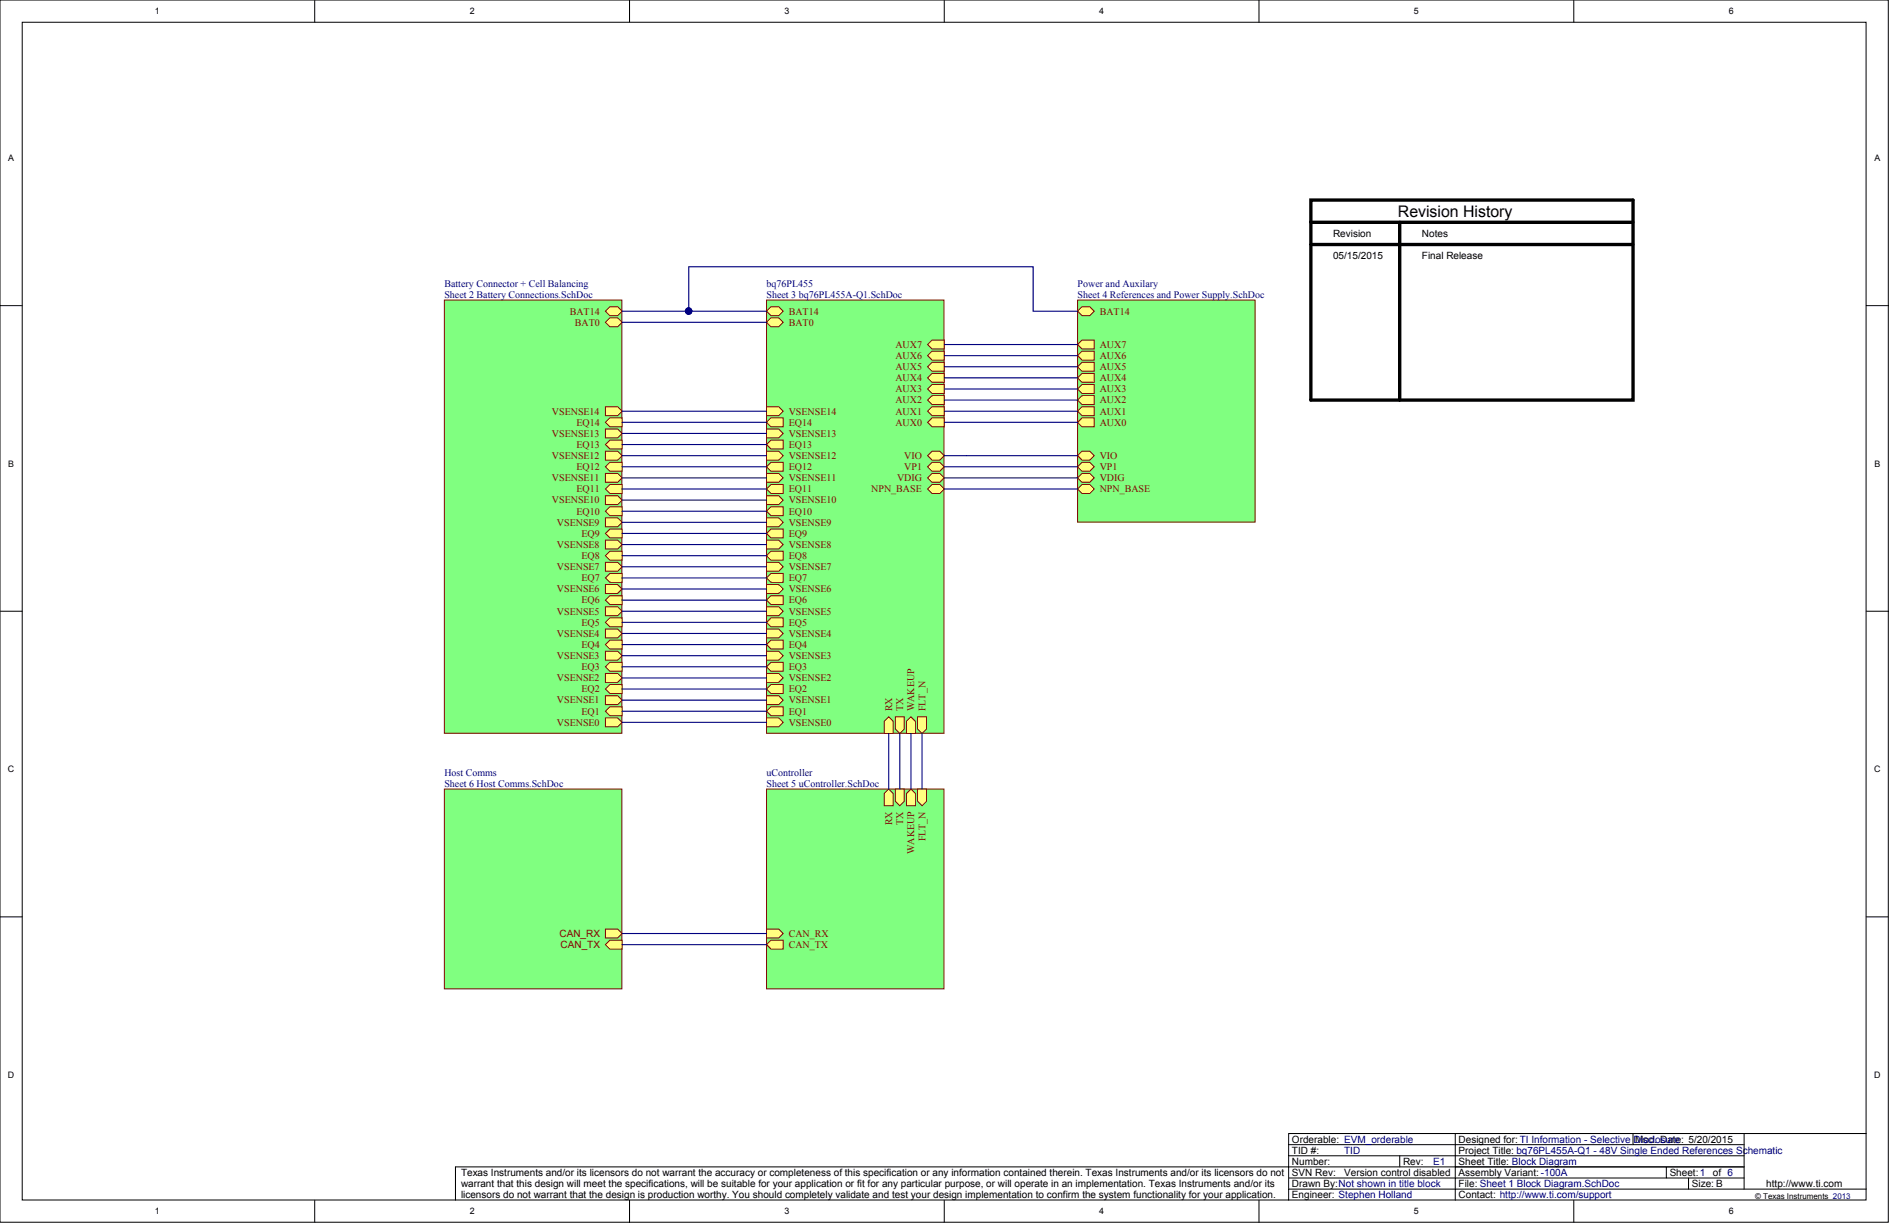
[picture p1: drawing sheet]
<svg xmlns="http://www.w3.org/2000/svg" width="431mm" height="279mm" viewBox="0 0 431 279" stroke-linecap="round" stroke-linejoin="round" font-family="sans-serif">
<g fill="#fff" stroke="#000" stroke-width=".23">
<path d="M0 0h431.1v279h-431.1z"/>
<path d="M5.1 5.1h420.9v268.8h-420.9z"/>
</g>
<g fill="none" stroke="#000" stroke-width=".23">
<path d="M71.8 0v5.1M143.7 0v5.1M215.6 0v5.1M287.4 0v5.1M359.3 0v5.1M0 69.8h5.1M426 69.8h5.1M0 139.5h5.1M426 139.5h5.1M0 209.3h5.1M426 209.3h5.1M332.2 258.8h-38v15.2"/>
<path d="M372.8 258.8v2.5M398.1 258.8v12.6M426 258.8h-93.8v15.2M71.8 274v5M143.7 274v5M215.6 274v5M287.4 274v5M294.2 271.4h131.8M294.2 268.9h103.9M294.2 263.8h103.9M294.2 261.3h103.9M319.5 263.8v2.6"/>
<path d="M359.3 274v5M380.4 266.4v2.5M385.5 268.9v2.5M398.1 266.4h-294.1v7.6"/>
</g>
<path d="M299.2 45.7h73.6v45.6h-73.6zM299.2 50.7h73.6M299.2 55.8h73.6M319.5 50.7v40.6" fill="none" stroke="#000" stroke-width=".76"/>
<path d="M175 68.5h40.5v98.9h-40.5z" fill="#80ff80" stroke="#800000" stroke-width=".23"/>
<g fill="#ffff80" stroke="#800000" stroke-width=".23">
<path d="M176 72.6h1.8l1 1-1 1h-1.8l-1-1z" fill-rule="evenodd"/>
<path d="M176 70h1.8l1 1-1 1.1h-1.8l-1-1.1z" fill-rule="evenodd"/>
<path d="M176 161.3h2.8v2.1h-2.8l-1-1z" fill-rule="evenodd"/>
<path d="M176 95.4h2.8v2h-2.8l-1-1z" fill-rule="evenodd"/>
<path d="M175 163.9h2.8l1 1-1 1h-2.8z" fill-rule="evenodd"/>
<path d="M175 158.8h2.8l1 1-1 1h-2.8z" fill-rule="evenodd"/>
<path d="M175 153.7h2.8l1 1-1 1.1h-2.8z" fill-rule="evenodd"/>
<path d="M175 148.7h2.8l1 1-1 1h-2.8z" fill-rule="evenodd"/>
<path d="M175 143.6h2.8l1 1-1 1h-2.8z" fill-rule="evenodd"/>
<path d="M175 138.5h2.8l1 1-1 1h-2.8z" fill-rule="evenodd"/>
<path d="M175 133.4h2.8l1 1.1-1 1h-2.8z" fill-rule="evenodd"/>
<path d="M175 128.4h2.8l1 1-1 1h-2.8z" fill-rule="evenodd"/>
<path d="M175 123.3h2.8l1 1-1 1h-2.8z" fill-rule="evenodd"/>
<path d="M175 118.2h2.8l1 1-1 1h-2.8z" fill-rule="evenodd"/>
<path d="M175 113.1h2.8l1 1.1-1 1h-2.8z" fill-rule="evenodd"/>
<path d="M175 108.1h2.8l1 1-1 1h-2.8z" fill-rule="evenodd"/>
<path d="M175 103h2.8l1 1-1 1h-2.8z" fill-rule="evenodd"/>
<path d="M175 97.9h2.8l1 1-1 1.1h-2.8z" fill-rule="evenodd"/>
<path d="M175 92.9h2.8l1 1-1 1h-2.8z" fill-rule="evenodd"/>
<path d="M176 156.3h2.8v2h-2.8l-1-1z" fill-rule="evenodd"/>
<path d="M176 151.2h2.8v2h-2.8l-1-1z" fill-rule="evenodd"/>
<path d="M176 146.1h2.8v2.1h-2.8l-1-1.1z" fill-rule="evenodd"/>
<path d="M176 141h2.8v2.1h-2.8l-1-1z" fill-rule="evenodd"/>
<path d="M176 136h2.8v2h-2.8l-1-1z" fill-rule="evenodd"/>
<path d="M176 130.9h2.8v2h-2.8l-1-1z" fill-rule="evenodd"/>
<path d="M176 125.8h2.8v2.1h-2.8l-1-1.1z" fill-rule="evenodd"/>
<path d="M176 120.8h2.8v2h-2.8l-1-1z" fill-rule="evenodd"/>
<path d="M176 115.7h2.8v2h-2.8l-1-1z" fill-rule="evenodd"/>
<path d="M176 110.6h2.8v2h-2.8l-1-1z" fill-rule="evenodd"/>
<path d="M176 105.5h2.8v2.1h-2.8l-1-1.1z" fill-rule="evenodd"/>
<path d="M176 100.5h2.8v2h-2.8l-1-1z" fill-rule="evenodd"/>
<path d="M212.8 92.9h2.8v2h-2.8l-1-1z" fill-rule="evenodd"/>
<path d="M212.8 90.3h2.8v2h-2.8l-1-1z" fill-rule="evenodd"/>
<path d="M212.8 87.8h2.8v2h-2.8l-1-1z" fill-rule="evenodd"/>
<path d="M212.8 110.6h1.7l1.1 1-1.1 1h-1.7l-1-1z" fill-rule="evenodd"/>
<path d="M212.8 108.1h1.7l1.1 1-1.1 1h-1.7l-1-1z" fill-rule="evenodd"/>
<path d="M212.8 105.5h1.7l1.1 1-1.1 1.1h-1.7l-1-1.1z" fill-rule="evenodd"/>
<path d="M212.8 95.4h2.8v2h-2.8l-1-1z" fill-rule="evenodd"/>
<path d="M212.8 103h1.7l1.1 1-1.1 1h-1.7l-1-1z" fill-rule="evenodd"/>
<path d="M212.8 85.2h2.8v2.1h-2.8l-1-1z" fill-rule="evenodd"/>
<path d="M212.8 82.7h2.8v2h-2.8l-1-1z" fill-rule="evenodd"/>
<path d="M212.8 80.2h2.8v2h-2.8l-1-1z" fill-rule="evenodd"/>
<path d="M212.8 77.6h2.8v2.1h-2.8l-1-1.1z" fill-rule="evenodd"/>
<path d="M202.9 163.6l1 1v2.8h-2v-2.8z" fill-rule="evenodd"/>
<path d="M204.4 163.6h2v2.8l-1 1-1-1z" fill-rule="evenodd"/>
<path d="M207.9 163.6l1.1 1v2.8h-2.1v-2.8z" fill-rule="evenodd"/>
<path d="M209.5 163.6h2v2.8l-1 1-1-1z" fill-rule="evenodd"/>
</g>
<path d="M101.4 68.5h40.6v98.9h-40.6z" fill="#80ff80" stroke="#800000" stroke-width=".23"/>
<g fill="#ffff80" stroke="#800000" stroke-width=".23">
<path d="M138.2 92.9h2.8l1 1-1 1h-2.8z" fill-rule="evenodd"/>
<path d="M138.2 97.9h2.8l1 1-1 1.1h-2.8z" fill-rule="evenodd"/>
<path d="M138.2 103h2.8l1 1-1 1h-2.8z" fill-rule="evenodd"/>
<path d="M138.2 108.1h2.8l1 1-1 1h-2.8z" fill-rule="evenodd"/>
<path d="M138.2 113.1h2.8l1 1.1-1 1h-2.8z" fill-rule="evenodd"/>
<path d="M138.2 118.2h2.8l1 1-1 1h-2.8z" fill-rule="evenodd"/>
<path d="M138.2 123.3h2.8l1 1-1 1h-2.8z" fill-rule="evenodd"/>
<path d="M138.2 128.4h2.8l1 1-1 1h-2.8z" fill-rule="evenodd"/>
<path d="M138.2 133.4h2.8l1 1.1-1 1h-2.8z" fill-rule="evenodd"/>
<path d="M138.2 138.5h2.8l1 1-1 1h-2.8z" fill-rule="evenodd"/>
<path d="M138.2 143.6h2.8l1 1-1 1h-2.8z" fill-rule="evenodd"/>
<path d="M138.2 148.7h2.8l1 1-1 1h-2.8z" fill-rule="evenodd"/>
<path d="M138.2 153.7h2.8l1 1-1 1.1h-2.8z" fill-rule="evenodd"/>
<path d="M138.2 158.8h2.8l1 1-1 1h-2.8z" fill-rule="evenodd"/>
<path d="M138.2 163.9h2.8l1 1-1 1h-2.8z" fill-rule="evenodd"/>
<path d="M139.2 95.4h2.8v2h-2.8l-1-1z" fill-rule="evenodd"/>
<path d="M139.2 100.5h2.8v2h-2.8l-1-1z" fill-rule="evenodd"/>
<path d="M139.2 105.5h2.8v2.1h-2.8l-1-1.1z" fill-rule="evenodd"/>
<path d="M139.2 110.6h2.8v2h-2.8l-1-1z" fill-rule="evenodd"/>
<path d="M139.2 115.7h2.8v2h-2.8l-1-1z" fill-rule="evenodd"/>
<path d="M139.2 120.8h2.8v2h-2.8l-1-1z" fill-rule="evenodd"/>
<path d="M139.2 125.8h2.8v2.1h-2.8l-1-1.1z" fill-rule="evenodd"/>
<path d="M139.2 130.9h2.8v2h-2.8l-1-1z" fill-rule="evenodd"/>
<path d="M139.2 136h2.8v2h-2.8l-1-1z" fill-rule="evenodd"/>
<path d="M139.2 141h2.8v2.1h-2.8l-1-1z" fill-rule="evenodd"/>
<path d="M139.2 146.1h2.8v2.1h-2.8l-1-1.1z" fill-rule="evenodd"/>
<path d="M139.2 151.2h2.8v2h-2.8l-1-1z" fill-rule="evenodd"/>
<path d="M139.2 156.3h2.8v2h-2.8l-1-1z" fill-rule="evenodd"/>
<path d="M139.2 161.3h2.8v2.1h-2.8l-1-1z" fill-rule="evenodd"/>
<path d="M139.2 70h1.8l1 1-1 1.1h-1.8l-1-1.1z" fill-rule="evenodd"/>
<path d="M139.2 72.6h1.8l1 1-1 1h-1.8l-1-1z" fill-rule="evenodd"/>
</g>
<g fill="none" stroke="#000080" stroke-width=".25">
<path d="M142 93.9h33M142 96.4h33M142 98.9h33M142 101.5h33M142 104h33M142 106.5h33M142 109.1h33M142 111.6h33M142 114.2h33M142 116.7h33M142 119.2h33M142 121.8h33"/>
<path d="M142 124.3h33M142 126.8h33M142 129.4h33M142 131.9h33M142 134.5h33M142 137h33M142 139.5h33M142 142.1h33M142 144.6h33M142 147.1h33M142 149.7h33M142 152.2h33"/>
<path d="M142 154.7h33M142 157.3h33M142 159.8h33M142 162.4h33M142 164.9h33"/>
</g>
<path d="M246 68.5h40.5v50.7h-40.5z" fill="#80ff80" stroke="#800000" stroke-width=".23"/>
<g fill="#ffff80" stroke="#800000" stroke-width=".23">
<path d="M247 108.1h1.8l1 1-1 1h-1.8l-1-1z" fill-rule="evenodd"/>
<path d="M247 105.5h1.8l1 1-1 1.1h-1.8l-1-1.1z" fill-rule="evenodd"/>
<path d="M247 92.9h2.8v2h-2.8l-1-1z" fill-rule="evenodd"/>
<path d="M247 110.6h1.8l1 1-1 1h-1.8l-1-1z" fill-rule="evenodd"/>
<path d="M247 70h1.8l1 1-1 1.1h-1.8l-1-1.1z" fill-rule="evenodd"/>
<path d="M247 87.8h2.8v2h-2.8l-1-1z" fill-rule="evenodd"/>
<path d="M247 90.3h2.8v2h-2.8l-1-1z" fill-rule="evenodd"/>
<path d="M247 95.4h2.8v2h-2.8l-1-1z" fill-rule="evenodd"/>
<path d="M247 85.2h2.8v2.1h-2.8l-1-1z" fill-rule="evenodd"/>
<path d="M247 82.7h2.8v2h-2.8l-1-1z" fill-rule="evenodd"/>
<path d="M247 80.2h2.8v2h-2.8l-1-1z" fill-rule="evenodd"/>
<path d="M247 77.6h2.8v2.1h-2.8l-1-1.1z" fill-rule="evenodd"/>
<path d="M247 103h1.8l1 1-1 1h-1.8l-1-1z" fill-rule="evenodd"/>
</g>
<g fill="none" stroke="#000080" stroke-width=".25">
<path d="M142 71h33M142 73.6h33M157.2 71v-10.1h78.6v10.1h10.2M215.6 78.6h30.4M215.6 88.8h30.4M215.6 91.3h30.4M215.6 93.9h30.4M215.6 96.4h30.4M215.6 86.3h30.4M215.6 83.7h30.4M215.6 81.2h30.4M215.6 104h5"/>
<path d="M215.6 106.5h30.4M215.6 109.1h30.4M215.6 111.6h30.4"/>
</g>
<circle cx="157.2" cy="71" r=".74" fill="#000080" stroke="#000080" stroke-width=".23"/>
<path d="M175 180.1h40.5v45.6h-40.5z" fill="#80ff80" stroke="#800000" stroke-width=".23"/>
<g fill="#ffff80" stroke="#800000" stroke-width=".23">
<path d="M202.9 180.1l1 1v2.8h-2v-2.8z" fill-rule="evenodd"/>
<path d="M204.4 180.1h2v2.8l-1 1-1-1z" fill-rule="evenodd"/>
<path d="M175 212.1h2.8l1 1-1 1h-2.8z" fill-rule="evenodd"/>
<path d="M176 214.6h2.8v2h-2.8l-1-1z" fill-rule="evenodd"/>
<path d="M207.9 180.1l1.1 1v2.8h-2.1v-2.8z" fill-rule="evenodd"/>
<path d="M209.5 180.1h2v2.8l-1 1-1-1z" fill-rule="evenodd"/>
</g>
<path d="M101.4 180.1h40.6v45.6h-40.6z" fill="#80ff80" stroke="#800000" stroke-width=".23"/>
<g fill="#ffff80" stroke="#800000" stroke-width=".23">
<path d="M139.2 214.6h2.8v2h-2.8l-1-1z" fill-rule="evenodd"/>
<path d="M138.2 212.1h2.8l1 1-1 1h-2.8z" fill-rule="evenodd"/>
</g>
<path d="M220.6 104h25.4M202.9 167.4v12.7M205.4 167.4v12.7M207.9 167.4v12.7M210.5 167.4v12.7M142 213.1h33M142 215.6h33" fill="none" stroke="#000080" stroke-width=".25"/>
<text font-size="3.6" x="319.1" y="49.5">Revision History</text>
<g font-size="2.3">
<text x="304.3" y="54.1">Revision</text>
<text x="304.3" y="59.2">05/15/2015</text>
<text x="324.6" y="54.1">Notes</text>
<text x="324.6" y="59.2">Final Release</text>
<text x="294.9" y="263.4">TID #:</text>
<text x="294.9" y="260.8">Orderable: EVM_orderable</text>
<text x="333" y="263.4">Project Title: bq76PL455A-Q1 - 48V Single Ended References Schematic</text>
<text x="333" y="260.8">Designed for: TI Information - Selective Disclosure</text>
<text x="373.3" y="260.8">Mod. Date: 5/20/2015</text>
<text x="105.2" y="268.4">Texas Instruments and/or its licensors do not warrant the accuracy or completeness of this specification or any information contained therein. Texas Instruments and/or its licensors do not</text>
<text x="294.9" y="268.4">SVN Rev:</text>
<text x="294.9" y="265.9">Number:</text>
<text x="306.8" y="268.4">Version control disabled</text>
<text x="320.3" y="265.9">Rev:</text>
<text x="333" y="265.9">Sheet Title: Block Diagram</text>
<text x="333" y="268.4">Assembly Variant: -100A</text>
<text x="381.2" y="268.4">Sheet:1</text>
<text x="391" y="268.4">of 6</text>
<text x="105.2" y="271">warrant that this design will meet the specifications, will be suitable for your application or fit for any particular purpose, or will operate in an implementation. Texas Instruments and/or its</text>
<text x="105.2" y="273.5">licensors do not warrant that the design is production worthy. You should completely validate and test your design implementation to confirm the system functionality for your application.</text>
<text x="294.9" y="271">Drawn By:Not shown in title block</text>
<text x="294.9" y="273.5">Engineer: Stephen Holland</text>
<text x="333" y="271">File: Sheet 1 Block Diagram.SchDoc</text>
<text x="333" y="273.5">Contact: http://www.ti.com/support</text>
<text x="386.2" y="271">Size: B</text>
<text x="403.2" y="271">http://www.ti.com</text>
</g>
<g font-size="2.3" fill="#000080">
<text x="101.4" y="65.5">Battery Connector + Cell Balancing</text>
<text x="175" y="65.5">bq76PL455</text>
<text x="246" y="65.5">Power and Auxilary</text>
<text x="101.4" y="68">Sheet 2 Battery Connections.SchDoc</text>
<text x="175" y="68">Sheet 3 bq76PL455A-Q1.SchDoc</text>
<text x="246" y="68">Sheet 4 References and Power Supply.SchDoc</text>
<text x="101.4" y="177.1">Host Comms</text>
<text x="101.4" y="179.6">Sheet 6 Host Comms.SchDoc</text>
<text x="175" y="177.1">uController</text>
<text x="175" y="179.6">Sheet 5 uController.SchDoc</text>
<text x="306.8" y="263.4">TID</text>
<text x="327.1" y="265.9">E1</text>
</g>
<g font-size="2.3" fill="#800000">
<text x="130.1" y="71.8">BAT14</text>
<text x="180.1" y="71.8">BAT14</text>
<text x="251.1" y="71.8">BAT14</text>
<text x="131.2" y="74.3">BAT0</text>
<text x="180.1" y="74.3">BAT0</text>
<text x="204.4" y="81.9">AUX6</text>
<text x="204.4" y="79.4">AUX7</text>
<text x="251.1" y="81.9">AUX6</text>
<text x="251.1" y="79.4">AUX7</text>
<text x="204.4" y="89.6">AUX3</text>
<text x="204.4" y="87">AUX4</text>
<text x="204.4" y="84.5">AUX5</text>
<text x="251.1" y="89.6">AUX3</text>
<text x="251.1" y="87">AUX4</text>
<text x="251.1" y="84.5">AUX5</text>
<text x="126" y="94.6">VSENSE14</text>
<text x="180.1" y="94.6">VSENSE14</text>
<text x="204.4" y="94.6">AUX1</text>
<text x="204.4" y="92.1">AUX2</text>
<text x="251.1" y="94.6">AUX1</text>
<text x="251.1" y="92.1">AUX2</text>
<text x="126" y="99.7">VSENSE13</text>
<text x="131.6" y="97.2">EQ14</text>
<text x="180.1" y="97.2">EQ14</text>
<text x="180.1" y="99.7">VSENSE13</text>
<text x="204.4" y="97.2">AUX0</text>
<text x="251.1" y="97.2">AUX0</text>
<text x="126" y="104.8">VSENSE12</text>
<text x="131.6" y="102.2">EQ13</text>
<text x="131.6" y="107.3">EQ12</text>
<text x="180.1" y="104.8">VSENSE12</text>
<text x="180.1" y="107.3">EQ12</text>
<text x="180.1" y="102.2">EQ13</text>
<text x="206.4" y="107.3">VP1</text>
<text x="206.4" y="104.8">VIO</text>
<text x="251.1" y="107.3">VP1</text>
<text x="251.1" y="104.8">VIO</text>
<text x="126" y="109.8">VSENSE11</text>
<text x="131.6" y="112.4">EQ11</text>
<text x="180.1" y="109.8">VSENSE11</text>
<text x="180.1" y="112.4">EQ11</text>
<text x="198.9" y="112.4">NPN_BASE</text>
<text x="204.8" y="109.8">VDIG</text>
<text x="251.1" y="109.8">VDIG</text>
<text x="251.1" y="112.4">NPN_BASE</text>
<text x="126" y="114.9">VSENSE10</text>
<text x="127.1" y="120">VSENSE9</text>
<text x="131.6" y="117.5">EQ10</text>
<text x="180.1" y="120">VSENSE9</text>
<text x="180.1" y="114.9">VSENSE10</text>
<text x="180.1" y="117.5">EQ10</text>
<text x="127.1" y="125.1">VSENSE8</text>
<text x="132.8" y="122.5">EQ9</text>
<text x="180.1" y="125.1">VSENSE8</text>
<text x="180.1" y="122.5">EQ9</text>
<text x="127.1" y="130.1">VSENSE7</text>
<text x="132.8" y="127.6">EQ8</text>
<text x="180.1" y="130.1">VSENSE7</text>
<text x="180.1" y="127.6">EQ8</text>
<text x="127.1" y="135.2">VSENSE6</text>
<text x="132.8" y="132.7">EQ7</text>
<text x="132.8" y="137.8">EQ6</text>
<text x="180.1" y="135.2">VSENSE6</text>
<text x="180.1" y="137.8">EQ6</text>
<text x="180.1" y="132.7">EQ7</text>
<text x="127.1" y="140.3">VSENSE5</text>
<text x="132.8" y="142.8">EQ5</text>
<text x="180.1" y="140.3">VSENSE5</text>
<text x="180.1" y="142.8">EQ5</text>
<text x="127.1" y="145.4">VSENSE4</text>
<text x="132.8" y="147.9">EQ4</text>
<text x="180.1" y="145.4">VSENSE4</text>
<text x="180.1" y="147.9">EQ4</text>
<text x="127.1" y="150.4">VSENSE3</text>
<text x="127.1" y="155.5">VSENSE2</text>
<text x="132.8" y="153">EQ3</text>
<text x="180.1" y="155.5">VSENSE2</text>
<text x="180.1" y="150.4">VSENSE3</text>
<text x="180.1" y="153">EQ3</text>
<text x="127.1" y="160.6">VSENSE1</text>
<text x="132.8" y="158">EQ2</text>
<text x="180.1" y="160.6">VSENSE1</text>
<text x="180.1" y="158">EQ2</text>
<text x="127.1" y="165.7">VSENSE0</text>
<text x="132.8" y="163.1">EQ1</text>
<text x="180.1" y="163.1">EQ1</text>
<text x="180.1" y="165.7">VSENSE0</text>
<text x="203.6" y="162.4" transform="rotate(-90 203.6 162.4)">RX</text>
<text x="206.2" y="162.4" transform="rotate(-90 206.2 162.4)">TX</text>
<text x="208.7" y="162.4" transform="rotate(-90 208.7 162.4)">WAKEUP</text>
<text x="211.2" y="162.4" transform="rotate(-90 211.2 162.4)">FLT_N</text>
<text x="203.6" y="188.4" transform="rotate(-90 203.6 188.4)">RX</text>
<text x="206.2" y="188.2" transform="rotate(-90 206.2 188.2)">TX</text>
<text x="208.7" y="195" transform="rotate(-90 208.7 195)">WAKEUP</text>
<text x="211.2" y="192.1" transform="rotate(-90 211.2 192.1)">FLT_N</text>
<text x="127.7" y="213.9">CAN_RX</text>
<text x="180.1" y="213.9">CAN_RX</text>
<text x="128" y="216.4">CAN_TX</text>
<text x="180.1" y="216.4">CAN_TX</text>
</g>
<g font-size="2">
<text x="35.4" y="3.3">1</text>
<text x="107.2" y="3.3">2</text>
<text x="179.1" y="3.3">3</text>
<text x="250.9" y="3.3">4</text>
<text x="322.8" y="3.3">5</text>
<text x="394.6" y="3.3">6</text>
<text x="1.9" y="36.7">A</text>
<text x="427.9" y="36.7">A</text>
<text x="1.9" y="106.5">B</text>
<text x="427.9" y="106.5">B</text>
<text x="1.8" y="176.3">C</text>
<text x="427.9" y="176.3">C</text>
<text x="1.8" y="246">D</text>
<text x="427.9" y="246">D</text>
<text x="35.4" y="277.2">1</text>
<text x="107.2" y="277.2">2</text>
<text x="179.1" y="277.2">3</text>
<text x="250.9" y="277.2">4</text>
<text x="322.8" y="277.2">5</text>
<text x="394.6" y="277.2">6</text>
</g>
<text font-size="1.8" x="400.7" y="273.6">© Texas Instruments 2013</text>
</svg>
